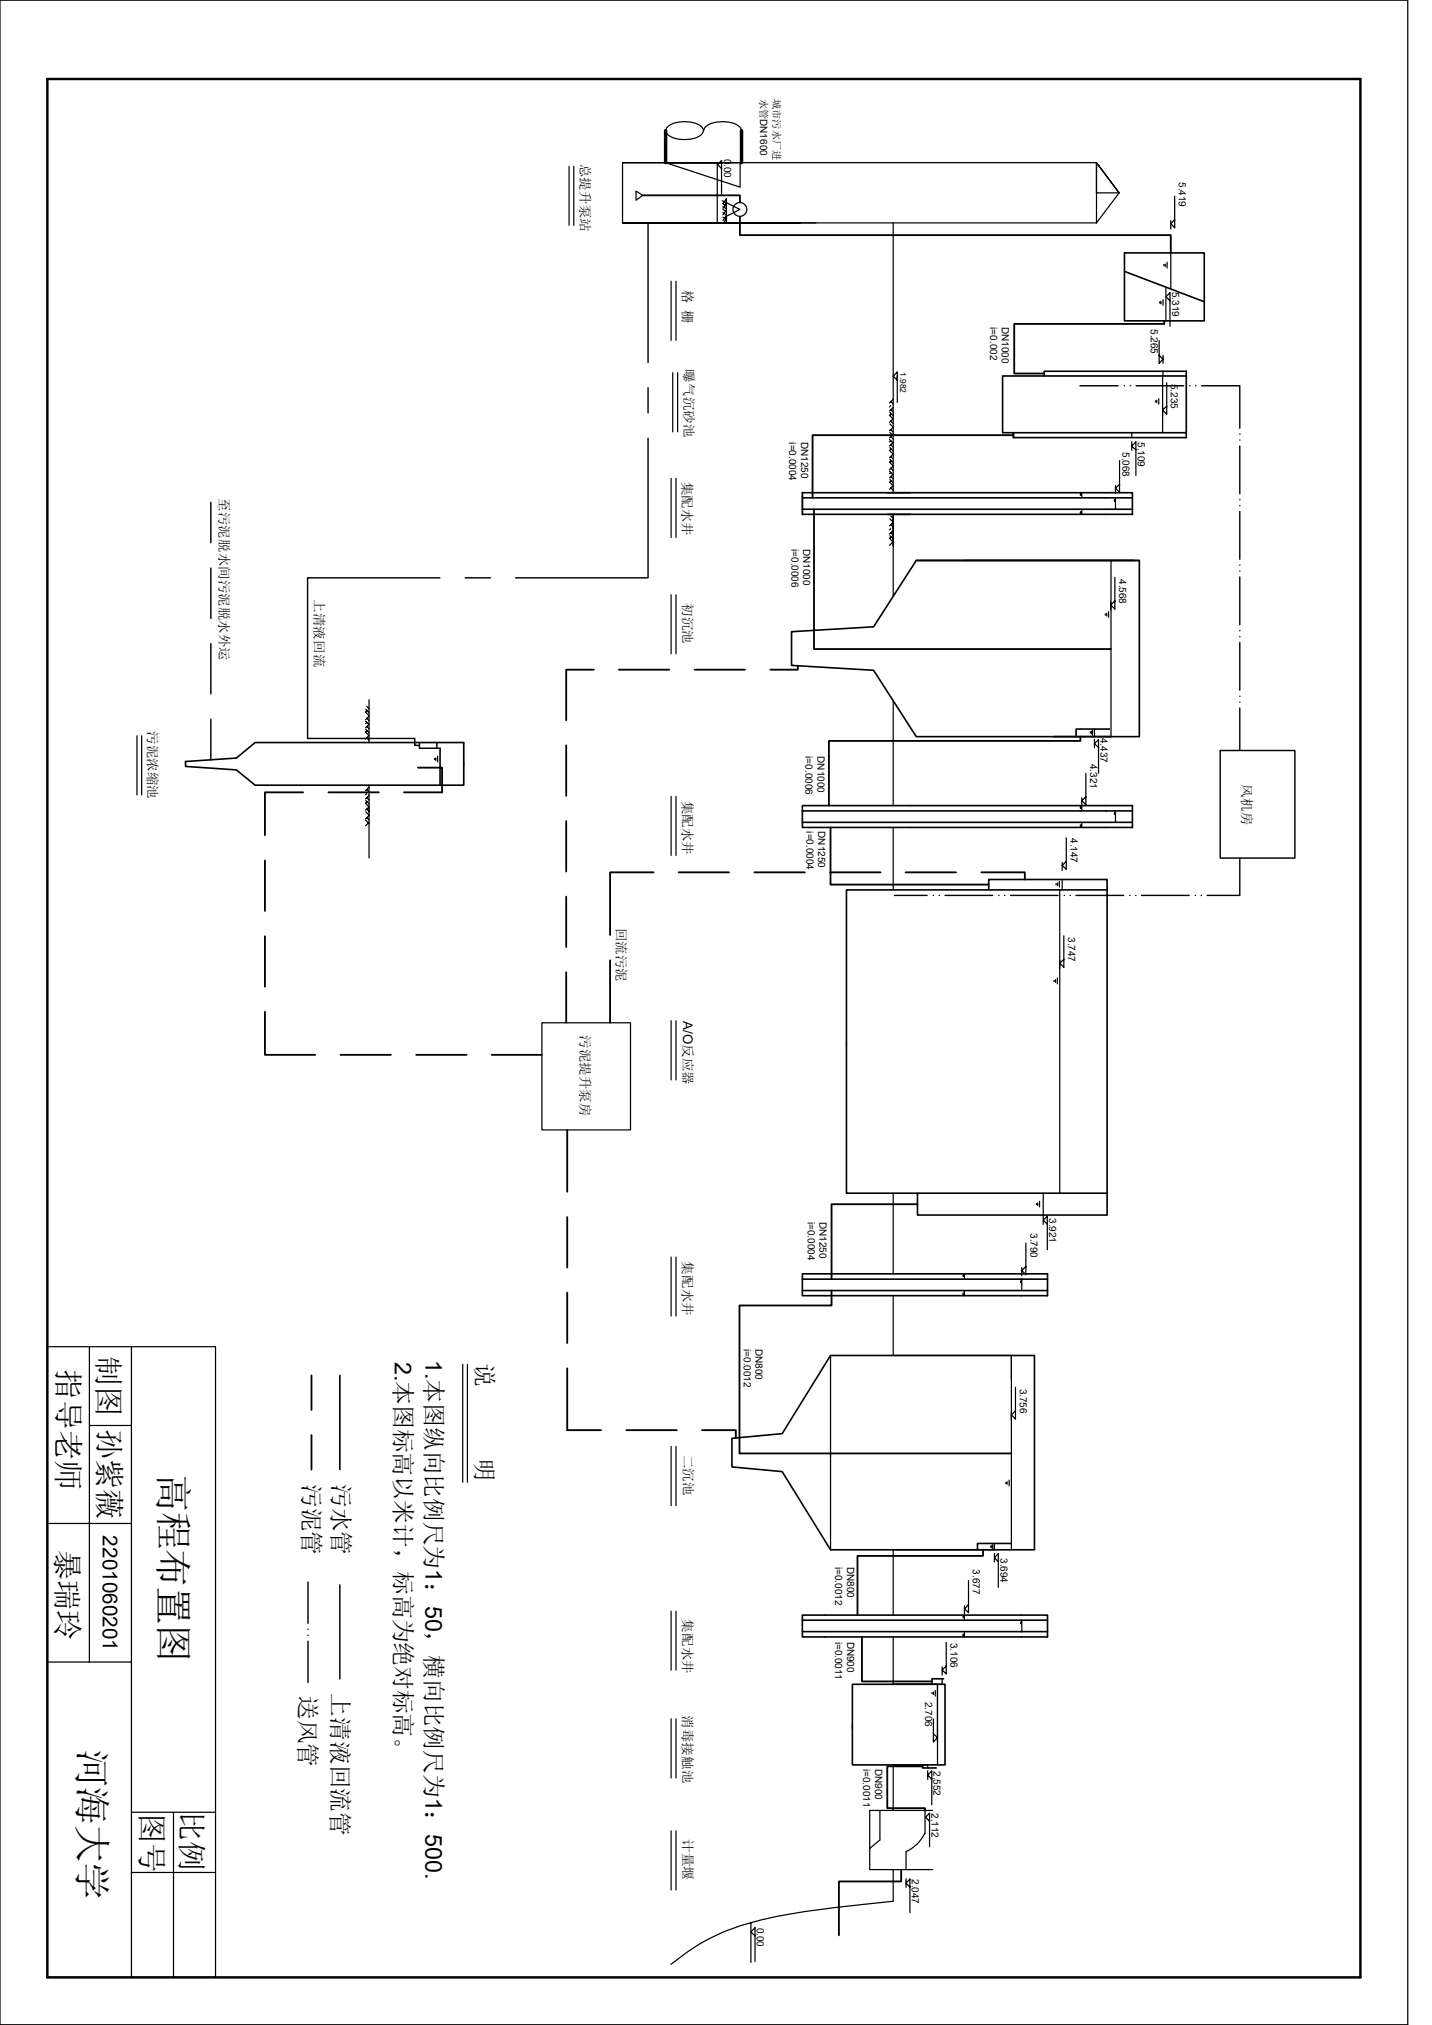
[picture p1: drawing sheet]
<svg xmlns="http://www.w3.org/2000/svg" width="297mm" height="420mm" viewBox="0 0 297 420" stroke-linecap="round" stroke-linejoin="round" font-family="sans-serif">
<path d="M9.8 16.4h272.4v393.7h-272.4z" fill="none" stroke="#000" stroke-width=".51"/>
<g fill="none" stroke="#000" stroke-width=".25">
<path d="M0 0h292v419.9h-292zM118 34.5v12.2M119 34.5v12.2M129.1 33.7h19.7v12.5M131.9 39.6l1.4 .9-1.4 1zM138 33.7h11.9zM138 33.7l15.5 5.1v-5.1M138 27.1v.8M138.5 26.2a6.4 6.4 0 0 1 7 0 1.25 1.25 0 0 1 .3 1.4 1.25 1.25 0 0 1-1.1 .8 6.8 6.8 0 0 1-6.2-.5 1.06 1.06 0 0 1 0-1.7zM146 27.1a2.75 2.75 0 0 1 2.7-1.8 5.6 5.6 0 0 1 4.8 1.2l.3 .6M149.6 35l-.8-.9 .8-.8v7M149.9 33.7h-20.8v12.5h40.1"/>
<path d="M153.8 33.7h-15.8h89.4v12.5h-98.3h36.9M227.4 33.7v6.3h4.7l-4.7-6.3 4.7 6.3-4.7 6.2M139.2 58.3v12.3M140.2 58.3v12.3M149.8 41.6l.8 .5M149.9 42.3l.8-1.1v5.1M149.9 42.2l.8 .6M149.9 42.8l.8 .5M149.9 43.4l.8 .5M149.9 44.1l.8 .5M149.9 45l.8 .6M150.7 42l2.8 1.4-2.8 1.5"/>
<path d="M150.7 42.2l-.8 1M150.7 43.5l-.8 1.1M150.7 44.7l-.8 1.1M150.7 45.3l-.7 1M185.3 46.2v56M241.4 54.9v.2M241.7 54.8v.5M241.8 59.6v6.9M242.1 54.4v1.2M242.8 45.8v1.7M242.8 52.5v7.4M243.6 40.7v6.5l-.8-.8 .8-.8"/>
<path d="M139.5 77.3v12.3M140.5 77.3v12.3M186.1 78.9l-.8-.9 .8-.8v6.3M240.4 70.7v4.7l.8-.9-.8-.8M240.5 62.6v.3M240.8 62.5v.5M241.1 78v11.7M241.2 62.1v1.2M241.2 73.7v1.7M241.2 77v1M242 79.4v6.5l-.9-.9 .9-.8M242.7 62.4l-.8-.8 .8-.9v7"/>
<path d="M139.2 99.2v12.3M140.2 99.2v12.3M184.5 93.4l.7 .7M184.5 91.1l.7 .7M184.5 95.8l.7 .7M184.5 100l.7 .7M184.5 97.7l.7 .7M184.5 86.1l.7 .7M184.6 92.8l.7 .7M184.6 95.2l.7 .8M184.6 99.4l.7 .7M184.6 85.6l.7 .6"/>
<path d="M184.6 87.9l.7 .7-.8 .8M184.6 89.7l.7 .7M184.7 90.6l.6 .5M184.7 91.4l-.2 .3M184.7 92.2l.6 .6M184.7 94.7l.6 .5M184.7 97.1l.6 .5M184.7 98l-.2 .3M184.7 98.8l.6 .5M184.7 83.3l.6 .5M184.7 84.1l-.2 .3M184.7 85l.6 .5"/>
<path d="M184.7 87.3l.6 .5M184.7 89.1l.6 .5M184.8 93.1l-.2 .2M184.8 95.5l-.2 .3M184.8 99.7l-.2 .2M184.8 85.8l-.2 .3M185.3 90l-.8 .8M185.3 91.7l-.8 .8M185.3 94.2l-.8 .8M185.3 96.6l-.8 .8M185.3 98.3l-.8 .8M185.3 82.8l-.8 .8"/>
<path d="M185.3 84.5l-.8 .8M185.3 86.8l-.8 .8M232.2 95.5v6.6l-.8-.8 .8-.8M234.7 91.6v1.8M234.7 89.7v1.1M235.6 93.3l-.9-.8 .9-.8v6.9M239.6 83.1v.3M239.9 83v.5M240.3 82.7v1.1M184.5 111.6l.7 .8M184.6 107.6l.7 .7-.8 .8M184.6 111.1l.7 .7"/>
<path d="M184.7 101.2l.6 .5M184.7 107l.6 .5M184.7 108.8l.6 .5M184.7 109.6l-.2 .3M184.7 110.5l.6 .5M184.8 111.3l-.2 .3M185.3 113.2v-6.5v17M185.3 100.7l-.8 .8M185.3 110l-.8 .7M185.3 112.4l-.8 .7M190.8 116.2h45.5h-36.1M224.1 102.4v.3"/>
<path d="M224.1 106.2v.3M224.2 102.3v.4M224.2 106.1v.5M224.4 102.2v1.1M224.4 105.6v1.1M230.4 116.2v36.6M231.1 103.8v.1M231.2 103.7v.2M231.2 119.8v6.5l-.8-.8 .8-.9M231.3 103.5v.5M231.4 100.7v1.7M231.4 103.3v2.3"/>
<path d="M139.2 123.4v12.2M140.2 123.4v12.2M229.2 127.3v.3M229.5 127.2v.6M229.9 126.9v1.2M230.4 124.8v1.7M28.4 152.6v12.3M29.4 152.6v12.3M75.8 151.8l.7 .7M75.8 149.6l.7 .6M75.8 147.7l.7 .7M75.9 151.3l.6 .7"/>
<path d="M75.9 147.1l.7 .7M76.1 153l.4 .5M76.1 150.7l.5 .5M76.1 149.8l-.3 .3M76.1 149l.5 .5M76.1 146.5l.5 .5M76.1 151.6l-.2 .2M76.2 147.4l-.3 .3M76.5 145.1v8.9M76.5 152.5l-.7 .8M76.6 150.2l-.8 .8M76.6 148.5l-.8 .8"/>
<path d="M90.1 157.3v.3M90.4 157.2v.5M90.8 156.8v1.2M96.2 158v.9M185.3 145.3v21.8M226.1 151.8v.2M226.4 151.7v.4M226.6 151.5v1M227 153.4v1.7M227 151.2v1.6M227.8 155.1l-.8-.9 .8-.8v7M75.8 166.6l.7 .7"/>
<path d="M75.9 166l.7 .7M75.9 168.4l.7 .7-.8 .7M75.9 170.1l.7 .8M76.1 163.7l.5 .6M76.1 164.6l-.3 .2M76.1 165.4l.5 .5M76.1 167.8l.5 .5M76.1 169.6l.5 .5M76.2 166.3l-.3 .2M76.5 162.9v15M76.6 170.5l-.8 .8M76.6 163.2l-.8 .8"/>
<path d="M76.6 164.9l-.8 .8M76.6 167.3l-.8 .8M139.2 165.2v12.2M140.2 165.2v12.2M185.3 171.6v13M220.3 178.9v1.7M221.1 173.8v6.5l-.8-.8 .8-.9M224.1 167.3v.3M224.1 171.1v.3M224.2 167.3v.4M224.2 171.1v.4M224.4 165.5v2.7"/>
<path d="M224.4 170.6v1M225.2 160.4v6.5l-.8-.8 .8-.8M231.1 168.7v.1M231.2 168.6v.3M231.3 168.5v.4M231.4 168.2v2.4M219 183.3v.2M219.3 183.1v.6M219.7 182.8v1.2M219.8 184.6v62.9M220.3 182.4v2.2M220.6 194.1v6.5l-.8-.8 .8-.8"/>
<path d="M112.4 212.1h18.4v22.3h-18.4zM139.2 211.7v12.3M140.2 211.7v12.3M175.6 216v.9M218.6 203.3v.3M218.9 203.2v.6M219.3 202.9v1.1M185.3 247.5v16.7M212.8 257.8v6.6l-.9-.9 .9-.8M215 249.6v.3M215.2 249.5v.5M215.6 249.2v1.1"/>
<path d="M216.4 252.2v1.8M216.4 247.5v4.5M217.2 253.9l-.8-.8 .8-.8v6.9M9.8 279.3h34.9v130.8h-34.9zM18.5 279.3v65.4M27.3 279.3v130.8M139.2 260.7v12.3M140.2 260.7v12.3M185.3 268.7v12.4h24.5v4.9M189.6 264.2h.1M199.7 264.5v.2M199.7 268.2v.3"/>
<path d="M199.9 264.4v.4M199.9 268.2v.4M200 264.2v1.1M200 267.7v1M211.7 265.8v.1M211.8 265.7v.3M211.8 265.6v.4M211.9 262.9v1.7M211.9 265.3v2.4M18.5 295.7h8.8M96 283v24.4M96.9 283v24.4"/>
<path d="M172.3 281.1v40.3M209.8 281.1v40.3M210.6 287.7v6.6l-.8-.8 .8-.9M9.8 316h17.5M139.2 300v12.3M140.2 300v12.3M208.6 307.5v.2M208.9 307.3v.5M209.3 307v1.2M139.2 334.2v12.2M140.2 334.2v12.2M185.3 339.5v9.8"/>
<path d="M199.7 335.2v.3M199.7 339v.3M199.9 335.1v.4M199.9 338.9v.4M200 333v1.7M200 335v1M200 338.4v1.1M200.9 327.8v6.7l-.9-.8 .9-.9M205.4 320.7v.2M205.7 320.5v.5M205.9 320.4v1M206.2 322.2v1.7"/>
<path d="M206.2 320.1v1.3h-20.9v13.6M207.1 323.9l-.9-.8 .9-.9v7M211.7 336.6v.1M211.8 336.5v.2M211.8 336.3v.5M211.9 336v2.4M9.8 344.7h17.5M139.2 356.5v12.3M140.2 356.5v12.3M176.8 357.7v.9M185.3 349.3h9.1v11.3M193.3 351.1v.2"/>
<path d="M193.6 356.6v4.7l.8-.9-.8-.8M193.6 350.9v.6M194 350.6v1.2M194.4 349.3v16.8M195.4 348.2v1.1h-10.1M195.4 345.7v1.7M196.3 340.7v6.5l-.9-.8 .9-.9M27.3 375.9h17.4M36 375.9v34.2M139.2 379.7v12.3M140.2 379.7v12.3M182.5 375.5v6.1l-2.1 1.8v4.4h13"/>
<path d="M185.2 366.1h7.2v.6M185.3 366.1v9.4M191.9 375.5v4.7M192.4 367.3v1.8M192.8 377.7l-.9-.8 .9-.8v6.9M193.3 369l-.9-.8 .9-.9v7M193.4 375.5h-13v7.9M27.3 388.4h17.4M155.7 398.7v8.3M185.3 387.8v6.5a280.9 280.9 0 0 0-24.3 3.2 51 51 0 0 0-15.7 5.6l-2.5 1.6-3.7 2.7M187.9 389.7v1.8M187.9 384.1v3.7"/>
<path d="M188.7 391.4l-.8-.8 .8-.9v7M191.8 380.2a7.8 7.8 0 0 1-3.9 3.8M156.6 401.5l-.9-.8 .9-.9v7"/>
<circle cx="153.5" cy="43.4" r="1.43"/>
</g>
<g fill="none" stroke="#000" stroke-width=".34">
<path d="M233.2 52.5h16.6v14h-16.6zM233.3 56.3l16.4 6.3M216.6 78h29.4M246 89.7h-35.8v1.1h35.8v-13.8h-29.4v1h-8.7v11.7h2.3v1.1M166.4 102.2h68.5v4.5h-68.5M166.4 105.6h68.5M166.4 103.3h68.5M230.4 116.2h5.9v36.6h-5.9M235.2 116.2h-45.2l-8.8 13.8-17 1v7l17 1 8.8 13.8h40.4M38.5 157.9l10.5-.7 3.9-3.2h43.3v8.9h-43.3l-3.9-3.2-10.5-.7zM91.3 155.2v7.7M218.6 152.8h11.8"/>
<path d="M230.1 151.2h-6.9v1.6M166.4 167.1h68.5v4.5h-68.5zM166.4 170.6h68.5M166.4 168.2h68.5M175.6 184.6h29.5v-2.2h24.5v69.6h-39.3v-4.5h-14.7zM205.1 184.6h24.5M190.3 247.5h39.3M166.4 264.2h50.9v4.5h-50.9zM166.4 267.7h50.9M166.4 265.3h50.9M70.5 285.3v19.5M151.8 298.3l10.4-1 10.1-16.2h42.2v40.3h-42.2l-10.1-16.2-10.4-1z"/>
<path d="M166.4 335h50.9v4.5h-50.9zM166.4 338.4h50.9M166.4 336h50.9M209.6 320.1h-6.9v1.3M176.8 349.3h19.2v16.8h-19.2zM195.7 348.2h-2.4v1.1M191.3 366.1v.6h2.9"/>
</g>
<path d="M138 27.1v6.6M153.8 27.1v6.6" fill="none" stroke="#000" stroke-width=".72"/>
<g fill="none" stroke="#000" stroke-width=".38">
<path d="M133.3 40.5h20.2v1.5M153.5 44.9v3.9h89.3v3.7M241.5 66.5v.7h-31.1v10.3h6.2M210.2 90.3h-41.7v13M166.4 102.2v4.5M168.8 105.6v29h61.6M123.1 138.9h-5.7v10.5M128.4 138.9h10.4M144.1 138.9h10.4M165.5 138.1v.8h-5.7M86.7 159.2h5v5.1h-7.9M117.4 154.6v10.5"/>
<path d="M224.1 152.8v.9h-52.2v13.4M54.9 178.5v10.4M62.9 164.3h-8v8.9M68.1 164.3h10.5M117.4 170.3v10.5M172.3 171.6v11.9h32.8M54.9 194.2v10.4M117.4 186v10.4M126.5 199.2v12.9M135.6 180.9h-9.1v13M140.8 180.9h10.4M156.5 180.9h10.4"/>
<path d="M172.2 180.9h10.4M187.8 180.9h10.5M203.5 180.9h9.1v1.5M54.9 209.8v9h10.5M70.6 218.8h10.5M86.3 218.8h10.5M102 218.8h10.4M117.4 201.7v10.4M117.6 234.4v12.8M117.6 252.4v10.5M190.3 249.8h-17.8v15.5M117.6 268.1v10.5"/>
<path d="M172.5 267.7v3.1h-19.1v30.7h56.4M64.6 285.3v7.1M64.6 297.6v7.2M117.6 283.8v12.8h7.1M129.9 296.6h10.5M145.6 296.6h7v1.7M178.8 339.5v9.2h14.5M203.9 321.4v1.3h-26.1v12.3M191.3 366.4h-7.3v8.6h7.9v.5M186.9 387.8v2.4h-12.9v11.2"/>
</g>
<g fill="none" stroke="#000" stroke-width=".3">
<path d="M134.4 46.2v29M134.4 90.9v28.9h-27.5M134.4 80.4v5.2M224 80h7.9M233.2 80h.1M234.4 80h.1M235.6 80h9.9M246.8 80h.1M248 80h.1M249.2 80h7.9v8.8M257.1 92.5v9.9M257.1 91.3h.1"/>
<path d="M257.1 90h.1M43.7 104.2v8.4M43.7 117.8v10.5M91.2 119.8h-27.4v33.4h22.2v1.4h1M96.5 119.8h5.2M257.1 106.1v9.9M257.1 119.7v9.9M257.1 118.4h.1M257.1 117.2h.1M257.1 104.9h.1M257.1 103.6h.1M43.7 133.5v10.4"/>
<path d="M257.1 133.3v9.9M257.1 132h.1M257.1 130.8h.1M43.7 149.2v8.4M87 154v1.2h4.3M90.6 154v1.2M253.1 155.7h15.5v22.3h-15.5zM257.1 146.9v8.8M257.1 145.6h.1M257.1 144.4h.1M257.1 178v7.7h-6.7M185.5 185.7h6.8"/>
<path d="M193.5 185.7h.1M194.8 185.7h.1M196 185.7h9.9M207.1 185.7h.1M208.4 185.7h.1M209.6 185.7h9.9M220.7 185.7h.1M222 185.7h.1M223.2 185.7h9.8M234.3 185.7h.1M235.5 185.7h.1M236.8 185.7h9.8"/>
<path d="M247.9 185.7h.1M249.1 185.7h.1M63.9 328.1v8.6M63.9 339.2h.1M63.9 337.9h.1M70.5 328.7v19.5M63.9 340.4v8.6"/>
</g>
<g font-size="7.8">
<text x="33.2" y="305.8" transform="rotate(90 33.2 305.8)">高程布置图</text>
<text x="16.3" y="362.9" transform="rotate(90 16.3 362.9)">河海大学</text>
</g>
<g font-size="6.2">
<text x="20.3" y="281.3" transform="rotate(90 20.3 281.3)">制图</text>
<text x="12" y="284" transform="rotate(90 12 284)">指导老师</text>
<text x="20.5" y="296.4" transform="rotate(90 20.5 296.4)">孙紫薇</text>
<text x="11.8" y="321.4" transform="rotate(90 11.8 321.4)">暴瑞玲</text>
<text x="29.3" y="376" transform="rotate(90 29.3 376)">图号</text>
<text x="37.6" y="375.7" transform="rotate(90 37.6 375.7)">比例</text>
</g>
<g font-size="4.9">
<text x="98.8" y="282.6" transform="rotate(90 98.8 282.6)">说</text>
<text x="98.8" y="302.3" transform="rotate(90 98.8 302.3)">明</text>
<text x="62.9" y="307.8" transform="rotate(90 62.9 307.8)">污泥管</text>
<text x="69" y="307.8" transform="rotate(90 69 307.8)">污水管</text>
<text x="62.1" y="351.7" transform="rotate(90 62.1 351.7)">送风管</text>
<text x="68.8" y="351.2" transform="rotate(90 68.8 351.2)">上清液回流管</text>
</g>
<g font-size="4.8">
<text x="81.9" y="282.4" transform="rotate(90 81.9 282.4)">2.本图标高以米计，标高为绝对标高。</text>
<text x="88.2" y="282.1" transform="rotate(90 88.2 282.1)">1.本图纵向比例尺为1：50，横向比例尺为1：500.</text>
</g>
<text font-size="4.3" x="21.3" y="318.5" transform="rotate(90 21.3 318.5)">2201060201</text>
<g font-size="2.8">
<text x="120.4" y="34" transform="rotate(90 120.4 34)">总提升泵站</text>
<text x="141.6" y="60.1" transform="rotate(90 141.6 60.1)">格 栅</text>
<text x="141.9" y="76.6" transform="rotate(90 141.9 76.6)">曝气沉砂池</text>
<text x="141.5" y="99.9" transform="rotate(90 141.5 99.9)">集配水井</text>
<text x="45.5" y="103.3" transform="rotate(90 45.5 103.3)">至污泥脱水间污泥脱水外运</text>
<text x="65.2" y="124.3" transform="rotate(90 65.2 124.3)">上清液回流</text>
<text x="141.6" y="125.1" transform="rotate(90 141.6 125.1)">初沉池</text>
<text x="30.7" y="151.6" transform="rotate(90 30.7 151.6)">污泥浓缩池</text>
<text x="141.6" y="166" transform="rotate(90 141.6 166)">集配水井</text>
<text x="257.6" y="162.7" transform="rotate(90 257.6 162.7)">风机房</text>
<text x="127.9" y="192.4" transform="rotate(90 127.9 192.4)">回流污泥</text>
<text x="120.4" y="214.7" transform="rotate(90 120.4 214.7)">污泥提升泵房</text>
<text x="141.7" y="211.8" transform="rotate(90 141.7 211.8)">A/O反应器</text>
<text x="141.6" y="261.6" transform="rotate(90 141.6 261.6)">集配水井</text>
<text x="141.7" y="301.7" transform="rotate(90 141.7 301.7)">二沉池</text>
<text x="141.6" y="335.9" transform="rotate(90 141.6 335.9)">集配水井</text>
<text x="141.6" y="355.8" transform="rotate(90 141.6 355.8)">消毒接触池</text>
<text x="141.7" y="381.5" transform="rotate(90 141.7 381.5)">计量堰</text>
</g>
<g font-size="2.1">
<text x="157.6" y="20.5" transform="rotate(90 157.6 20.5)">水管DN1600</text>
<text x="160.4" y="20.5" transform="rotate(90 160.4 20.5)">城市污水厂进</text>
<text x="150.2" y="32.9" transform="rotate(90 150.2 32.9)">0</text>
<text x="150.2" y="34.1" transform="rotate(90 150.2 34.1)">.00</text>
<text x="244.5" y="37.8" transform="rotate(90 244.5 37.8)">5.419</text>
<text x="243.1" y="60.5" transform="rotate(90 243.1 60.5)">5.319</text>
<text x="205.4" y="67.9" transform="rotate(90 205.4 67.9)">i=0.002</text>
<text x="207.8" y="67.8" transform="rotate(90 207.8 67.8)">DN1000</text>
<text x="238.7" y="68.2" transform="rotate(90 238.7 68.2)">5.265</text>
<text x="242.9" y="79.6" transform="rotate(90 242.9 79.6)">5.235</text>
<text x="163.7" y="91.7" transform="rotate(90 163.7 91.7)">i=0.0004</text>
<text x="166.2" y="91.7" transform="rotate(90 166.2 91.7)">DN1250</text>
<text x="232.8" y="93.8" transform="rotate(90 232.8 93.8)">5.068</text>
<text x="236" y="91.7" transform="rotate(90 236 91.7)">5.109</text>
<text x="164.1" y="113.9" transform="rotate(90 164.1 113.9)">i=0.0006</text>
<text x="166.6" y="113.8" transform="rotate(90 166.6 113.8)">DN1000</text>
<text x="232.1" y="120.1" transform="rotate(90 232.1 120.1)">4.568</text>
<text x="228.2" y="153" transform="rotate(90 228.2 153)">4.437</text>
<text x="167.1" y="156.8" transform="rotate(90 167.1 156.8)">i=0.0006</text>
<text x="169.5" y="156.8" transform="rotate(90 169.5 156.8)">DN1000</text>
<text x="226.1" y="158.5" transform="rotate(90 226.1 158.5)">4.321</text>
<text x="167.3" y="172.4" transform="rotate(90 167.3 172.4)">i=0.0004</text>
<text x="169.7" y="172.4" transform="rotate(90 169.7 172.4)">DN1250</text>
<text x="222" y="173.8" transform="rotate(90 222 173.8)">4.147</text>
<text x="221.5" y="194.4" transform="rotate(90 221.5 194.4)">3.747</text>
<text x="167.5" y="253.4" transform="rotate(90 167.5 253.4)">i=0.0004</text>
<text x="170" y="253.4" transform="rotate(90 170 253.4)">DN1250</text>
<text x="213.7" y="255.7" transform="rotate(90 213.7 255.7)">3.790</text>
<text x="217.6" y="252.6" transform="rotate(90 217.6 252.6)">3.921</text>
<text x="154.3" y="279.8" transform="rotate(90 154.3 279.8)">i=0.0012</text>
<text x="156.7" y="279.8" transform="rotate(90 156.7 279.8)">DN800</text>
<text x="211.5" y="288" transform="rotate(90 211.5 288)">3.756</text>
<text x="207.5" y="323.2" transform="rotate(90 207.5 323.2)">3.694</text>
<text x="173.2" y="325" transform="rotate(90 173.2 325)">i=0.0012</text>
<text x="175.7" y="325" transform="rotate(90 175.7 325)">DN800</text>
<text x="201.8" y="325.5" transform="rotate(90 201.8 325.5)">3.677</text>
<text x="173.2" y="340.5" transform="rotate(90 173.2 340.5)">i=0.0011</text>
<text x="175.7" y="340.5" transform="rotate(90 175.7 340.5)">DN900</text>
<text x="197.1" y="340.7" transform="rotate(90 197.1 340.7)">3.106</text>
<text x="191.9" y="353" transform="rotate(90 191.9 353)">2.706</text>
<text x="179" y="366.9" transform="rotate(90 179 366.9)">i=0.0011</text>
<text x="181.5" y="366.9" transform="rotate(90 181.5 366.9)">DN900</text>
<text x="193.6" y="367.4" transform="rotate(90 193.6 367.4)">2.552</text>
<text x="193.2" y="376.1" transform="rotate(90 193.2 376.1)">2.112</text>
<text x="189.1" y="389.8" transform="rotate(90 189.1 389.8)">2.047</text>
<text x="157" y="399.8" transform="rotate(90 157 399.8)">0.00</text>
</g>
<text font-size="1.7" x="186.7" y="77.1" transform="rotate(90 186.7 77.1)">1.982</text>
</svg>
